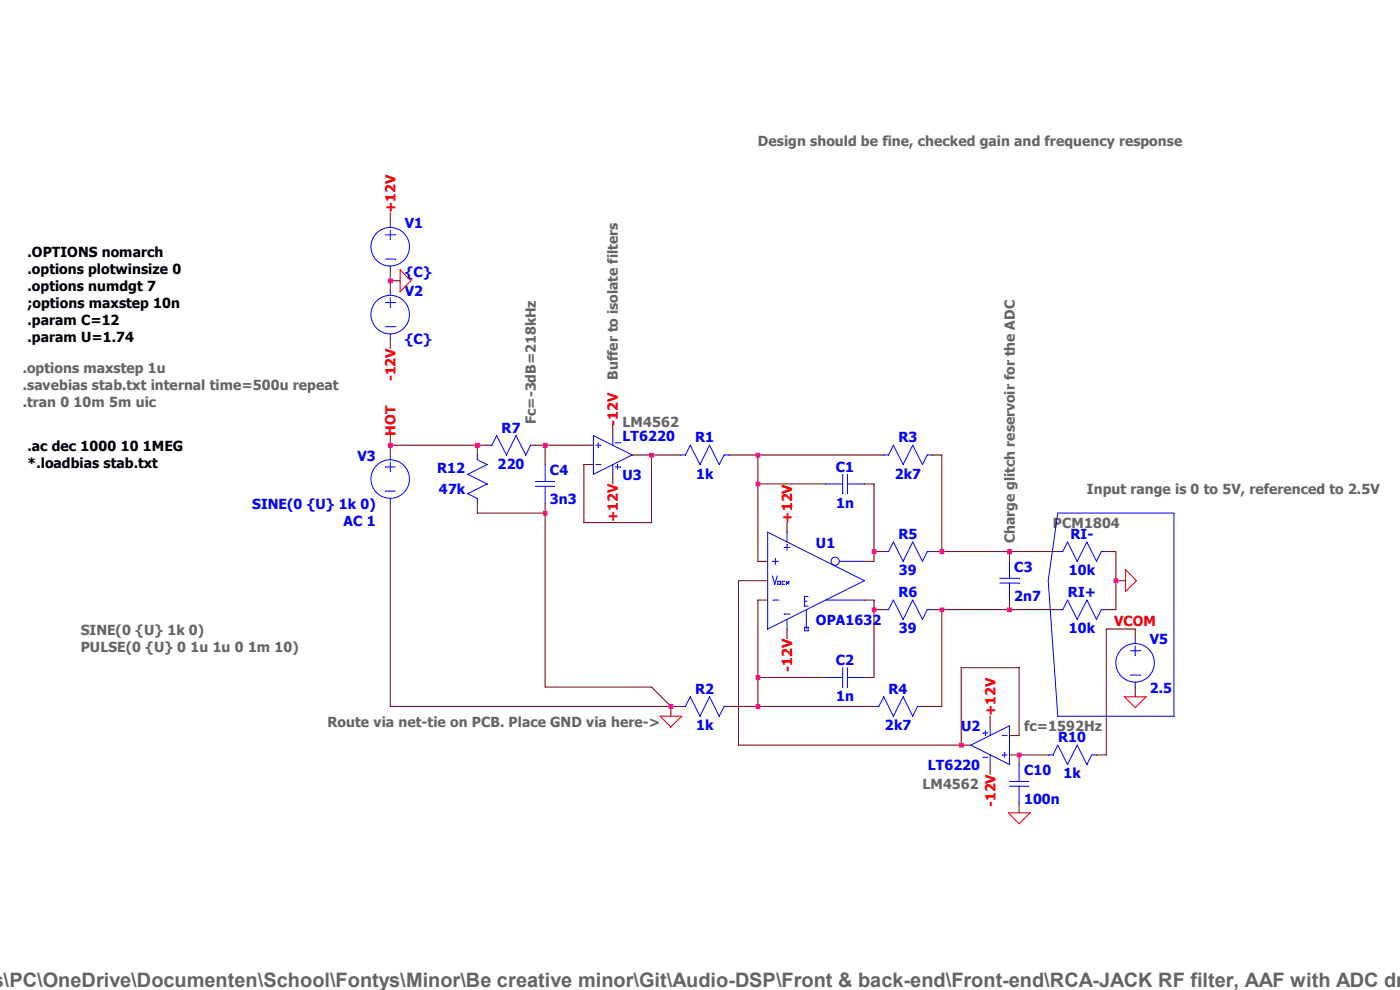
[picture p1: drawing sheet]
<svg xmlns="http://www.w3.org/2000/svg" width="297mm" height="210mm" viewBox="0 0 297 210" stroke-linecap="round" stroke-linejoin="round" font-family="sans-serif">
<path d="M81.8 49.8h2" fill="none" stroke="#00f" stroke-width=".21"/>
<path d="M81.8 54.9h2" fill="none" stroke="#00f" stroke-width=".21"/>
<path d="M82.8 48.8v2" fill="none" stroke="#00f" stroke-width=".21"/>
<path d="M82.8 56.5v1" fill="none" stroke="#00f" stroke-width=".21"/>
<path d="M82.8 47.2v1.1" fill="none" stroke="#00f" stroke-width=".21"/>
<g fill="none" stroke="#00f" stroke-width=".21">
<path d="M81.8 64.2h2"/>
<circle cx="82.8" cy="52.3" r="4.1"/>
</g>
<path d="M81.8 69.3h2" fill="none" stroke="#00f" stroke-width=".21"/>
<path d="M82.8 63.2v2" fill="none" stroke="#00f" stroke-width=".21"/>
<path d="M82.8 70.9v1" fill="none" stroke="#00f" stroke-width=".21"/>
<path d="M82.8 61.6v1.1" fill="none" stroke="#00f" stroke-width=".21"/>
<g fill="none" stroke="#00f" stroke-width=".21">
<path d="M214.2 154l-8.2 4.1"/>
<circle cx="82.8" cy="66.7" r="4.1"/>
</g>
<path d="M206 158.1l8.2 4.1" fill="none" stroke="#00f" stroke-width=".21"/>
<path d="M214.2 154v8.2" fill="none" stroke="#00f" stroke-width=".21"/>
<path d="M212.6 156h1.1" fill="none" stroke="#00f" stroke-width=".21"/>
<path d="M212.6 160.1h1.1" fill="none" stroke="#00f" stroke-width=".21"/>
<path d="M213.1 159.6v1.1" fill="none" stroke="#00f" stroke-width=".21"/>
<path d="M210.1 154v2" fill="none" stroke="#00f" stroke-width=".21"/>
<path d="M210.1 160.1v2.1" fill="none" stroke="#00f" stroke-width=".21"/>
<path d="M208.5 155.5h1" fill="none" stroke="#00f" stroke-width=".21"/>
<path d="M209 155v1" fill="none" stroke="#00f" stroke-width=".21"/>
<path d="M208.5 160.7h1" fill="none" stroke="#00f" stroke-width=".21"/>
<path d="M162.9 112.9v20.5" fill="none" stroke="#00f" stroke-width=".21"/>
<path d="M183.4 123.2l-20.5 10.2" fill="none" stroke="#00f" stroke-width=".21"/>
<path d="M162.9 112.9l20.5 10.3" fill="none" stroke="#00f" stroke-width=".21"/>
<path d="M163.9 119.1h1.2" fill="none" stroke="#00f" stroke-width=".21"/>
<path d="M164 127.3h1.3" fill="none" stroke="#00f" stroke-width=".21"/>
<path d="M164.5 118.4v1.3" fill="none" stroke="#00f" stroke-width=".21"/>
<path d="M175.2 127.3h8.2" fill="none" stroke="#00f" stroke-width=".21"/>
<path d="M178.1 119.1h5.3" fill="none" stroke="#00f" stroke-width=".21"/>
<path d="M167 131.4v2" fill="none" stroke="#00f" stroke-width=".21"/>
<path d="M167 112.9v2.1" fill="none" stroke="#00f" stroke-width=".21"/>
<path d="M166.3 116.1h1.3" fill="none" stroke="#00f" stroke-width=".21"/>
<path d="M167 115.5v1.3" fill="none" stroke="#00f" stroke-width=".21"/>
<path d="M166.3 130.3h1.3" fill="none" stroke="#00f" stroke-width=".21"/>
<path d="M163.9 122.2l.5 1.8" fill="none" stroke="#00f" stroke-width=".21"/>
<path d="M164.9 122.2l-.5 1.8" fill="none" stroke="#00f" stroke-width=".21"/>
<path d="M165 123.3v.7" fill="none" stroke="#00f" stroke-width=".21"/>
<path d="M165 124h.6" fill="none" stroke="#00f" stroke-width=".21"/>
<path d="M165.6 123.3v.7" fill="none" stroke="#00f" stroke-width=".21"/>
<path d="M165 123.3h.6" fill="none" stroke="#00f" stroke-width=".21"/>
<path d="M165.9 123.3h.6" fill="none" stroke="#00f" stroke-width=".21"/>
<path d="M165.9 123.3v.7" fill="none" stroke="#00f" stroke-width=".21"/>
<path d="M165.9 124h.6" fill="none" stroke="#00f" stroke-width=".21"/>
<path d="M166.8 123.3v.7" fill="none" stroke="#00f" stroke-width=".21"/>
<path d="M166.8 123.3l.3 .4" fill="none" stroke="#00f" stroke-width=".21"/>
<path d="M167.3 123.3l-.2 .4" fill="none" stroke="#00f" stroke-width=".21"/>
<path d="M167.3 123.3v.7" fill="none" stroke="#00f" stroke-width=".21"/>
<path d="M171.1 129.3v4.1" fill="none" stroke="#00f" stroke-width=".21"/>
<path d="M170.7 126.5v2.1" fill="none" stroke="#00f" stroke-width=".21"/>
<path d="M170.7 128.6h.7" fill="none" stroke="#00f" stroke-width=".21"/>
<path d="M170.7 126.5h.7" fill="none" stroke="#00f" stroke-width=".21"/>
<path d="M170.7 127.6h.5" fill="none" stroke="#00f" stroke-width=".21"/>
<g fill="none" stroke="#00f" stroke-width=".21">
<path d="M170.7 133.1h.7"/>
<circle cx="177.2" cy="119.1" r=".87"/>
</g>
<path d="M171.4 133.1v.7" fill="none" stroke="#00f" stroke-width=".21"/>
<path d="M170.7 133.8h.7" fill="none" stroke="#00f" stroke-width=".21"/>
<path d="M170.7 133.1v.7" fill="none" stroke="#00f" stroke-width=".21"/>
<path d="M216.2 166.8v3.6" fill="none" stroke="#00f" stroke-width=".21"/>
<path d="M216.2 162.2v3.6" fill="none" stroke="#00f" stroke-width=".21"/>
<path d="M214.2 165.8h4.1" fill="none" stroke="#00f" stroke-width=".21"/>
<path d="M214.2 166.8h4.1" fill="none" stroke="#00f" stroke-width=".21"/>
<path d="M239.8 138h2.1" fill="none" stroke="#00f" stroke-width=".21"/>
<path d="M239.8 143.2h2.1" fill="none" stroke="#00f" stroke-width=".21"/>
<path d="M240.8 137v2.1" fill="none" stroke="#00f" stroke-width=".21"/>
<path d="M240.8 144.7v1.1" fill="none" stroke="#00f" stroke-width=".21"/>
<path d="M240.8 135.5v1" fill="none" stroke="#00f" stroke-width=".21"/>
<g fill="none" stroke="#00f" stroke-width=".21">
<path d="M214.2 123.7v3.6"/>
<circle cx="240.8" cy="140.6" r="4.1"/>
</g>
<path d="M214.2 119.1v3.6" fill="none" stroke="#00f" stroke-width=".21"/>
<path d="M212.1 122.7h4.1" fill="none" stroke="#00f" stroke-width=".21"/>
<path d="M212.1 123.7h4.1" fill="none" stroke="#00f" stroke-width=".21"/>
<path d="M175.2 102.7h3.6" fill="none" stroke="#00f" stroke-width=".21"/>
<path d="M179.8 102.7h3.6" fill="none" stroke="#00f" stroke-width=".21"/>
<path d="M179.8 100.6v4.1" fill="none" stroke="#00f" stroke-width=".21"/>
<path d="M178.8 100.6v4.1" fill="none" stroke="#00f" stroke-width=".21"/>
<path d="M175.2 143.7h3.6" fill="none" stroke="#00f" stroke-width=".21"/>
<path d="M179.8 143.7h3.6" fill="none" stroke="#00f" stroke-width=".21"/>
<path d="M179.8 141.6v4.2" fill="none" stroke="#00f" stroke-width=".21"/>
<path d="M178.8 141.6v4.2" fill="none" stroke="#00f" stroke-width=".21"/>
<path d="M81.8 99.1h2" fill="none" stroke="#00f" stroke-width=".21"/>
<path d="M81.8 104.2h2" fill="none" stroke="#00f" stroke-width=".21"/>
<path d="M82.8 98v2.1" fill="none" stroke="#00f" stroke-width=".21"/>
<path d="M82.8 105.7v1.1" fill="none" stroke="#00f" stroke-width=".21"/>
<path d="M82.8 96.5v1" fill="none" stroke="#00f" stroke-width=".21"/>
<g fill="none" stroke="#00f" stroke-width=".21">
<path d="M115.7 103.2v3.6"/>
<circle cx="82.8" cy="101.6" r="4.1"/>
</g>
<path d="M115.7 98.6v3.6" fill="none" stroke="#00f" stroke-width=".21"/>
<path d="M113.6 102.2h4.1" fill="none" stroke="#00f" stroke-width=".21"/>
<path d="M113.6 103.2h4.1" fill="none" stroke="#00f" stroke-width=".21"/>
<path d="M134.1 96.5l-8.2 4.1" fill="none" stroke="#00f" stroke-width=".21"/>
<path d="M125.9 92.4l8.2 4.1" fill="none" stroke="#00f" stroke-width=".21"/>
<path d="M125.9 92.4v8.2" fill="none" stroke="#00f" stroke-width=".21"/>
<path d="M126.4 98.6h1.1" fill="none" stroke="#00f" stroke-width=".21"/>
<path d="M126.4 94.4h1.1" fill="none" stroke="#00f" stroke-width=".21"/>
<path d="M126.9 93.9v1.1" fill="none" stroke="#00f" stroke-width=".21"/>
<path d="M130 98.6v2" fill="none" stroke="#00f" stroke-width=".21"/>
<path d="M130 92.4v2" fill="none" stroke="#00f" stroke-width=".21"/>
<path d="M130.5 99.1h1.1" fill="none" stroke="#00f" stroke-width=".21"/>
<path d="M131 98.6v1" fill="none" stroke="#00f" stroke-width=".21"/>
<path d="M130.5 93.9h1.1" fill="none" stroke="#00f" stroke-width=".21"/>
<path d="M187.5 96.5h1" fill="none" stroke="#00f" stroke-width=".21"/>
<path d="M189.5 94.4l-1 2.1" fill="none" stroke="#00f" stroke-width=".21"/>
<path d="M189.5 94.4l2.1 4.2" fill="none" stroke="#00f" stroke-width=".21"/>
<path d="M193.6 94.4l-2 4.2" fill="none" stroke="#00f" stroke-width=".21"/>
<path d="M193.6 94.4l2.1 4.2" fill="none" stroke="#00f" stroke-width=".21"/>
<path d="M196.7 96.5h1" fill="none" stroke="#00f" stroke-width=".21"/>
<path d="M196.7 96.5l-1 2.1" fill="none" stroke="#00f" stroke-width=".21"/>
<path d="M144.4 96.5h1" fill="none" stroke="#00f" stroke-width=".21"/>
<path d="M146.4 94.4l-1 2.1" fill="none" stroke="#00f" stroke-width=".21"/>
<path d="M146.4 94.4l2.1 4.2" fill="none" stroke="#00f" stroke-width=".21"/>
<path d="M150.5 94.4l-2 4.2" fill="none" stroke="#00f" stroke-width=".21"/>
<path d="M150.5 94.4l2.1 4.2" fill="none" stroke="#00f" stroke-width=".21"/>
<path d="M153.6 96.5h1" fill="none" stroke="#00f" stroke-width=".21"/>
<path d="M153.6 96.5l-1 2.1" fill="none" stroke="#00f" stroke-width=".21"/>
<path d="M144.4 149.9h1" fill="none" stroke="#00f" stroke-width=".21"/>
<path d="M146.4 147.8l-1 2.1" fill="none" stroke="#00f" stroke-width=".21"/>
<path d="M146.4 147.8l2.1 4.1" fill="none" stroke="#00f" stroke-width=".21"/>
<path d="M150.5 147.8l-2 4.1" fill="none" stroke="#00f" stroke-width=".21"/>
<path d="M150.5 147.8l2.1 4.1" fill="none" stroke="#00f" stroke-width=".21"/>
<path d="M153.6 149.9h1" fill="none" stroke="#00f" stroke-width=".21"/>
<path d="M153.6 149.9l-1 2" fill="none" stroke="#00f" stroke-width=".21"/>
<path d="M187.5 117h1" fill="none" stroke="#00f" stroke-width=".21"/>
<path d="M189.5 115l-1 2" fill="none" stroke="#00f" stroke-width=".21"/>
<path d="M189.5 115l2.1 4.1" fill="none" stroke="#00f" stroke-width=".21"/>
<path d="M193.6 115l-2 4.1" fill="none" stroke="#00f" stroke-width=".21"/>
<path d="M193.6 115l2.1 4.1" fill="none" stroke="#00f" stroke-width=".21"/>
<path d="M196.7 117h1" fill="none" stroke="#00f" stroke-width=".21"/>
<path d="M196.7 117l-1 2.1" fill="none" stroke="#00f" stroke-width=".21"/>
<path d="M187.5 129.3h1" fill="none" stroke="#00f" stroke-width=".21"/>
<path d="M189.5 127.3l-1 2" fill="none" stroke="#00f" stroke-width=".21"/>
<path d="M189.5 127.3l2.1 4.1" fill="none" stroke="#00f" stroke-width=".21"/>
<path d="M193.6 127.3l-2 4.1" fill="none" stroke="#00f" stroke-width=".21"/>
<path d="M193.6 127.3l2.1 4.1" fill="none" stroke="#00f" stroke-width=".21"/>
<path d="M196.7 129.3h1" fill="none" stroke="#00f" stroke-width=".21"/>
<path d="M196.7 129.3l-1 2.1" fill="none" stroke="#00f" stroke-width=".21"/>
<path d="M185.4 149.9h1" fill="none" stroke="#00f" stroke-width=".21"/>
<path d="M187.5 147.8l-1.1 2.1" fill="none" stroke="#00f" stroke-width=".21"/>
<path d="M187.5 147.8l2 4.1" fill="none" stroke="#00f" stroke-width=".21"/>
<path d="M191.6 147.8l-2.1 4.1" fill="none" stroke="#00f" stroke-width=".21"/>
<path d="M191.6 147.8l2 4.1" fill="none" stroke="#00f" stroke-width=".21"/>
<path d="M194.6 149.9h1.1" fill="none" stroke="#00f" stroke-width=".21"/>
<path d="M194.6 149.9l-1 2" fill="none" stroke="#00f" stroke-width=".21"/>
<path d="M222.4 160.1h1" fill="none" stroke="#00f" stroke-width=".21"/>
<path d="M224.4 158.1l-1 2" fill="none" stroke="#00f" stroke-width=".21"/>
<path d="M224.4 158.1l2.1 4.1" fill="none" stroke="#00f" stroke-width=".21"/>
<path d="M228.5 158.1l-2 4.1" fill="none" stroke="#00f" stroke-width=".21"/>
<path d="M228.5 158.1l2.1 4.1" fill="none" stroke="#00f" stroke-width=".21"/>
<path d="M231.6 160.1h1" fill="none" stroke="#00f" stroke-width=".21"/>
<path d="M231.6 160.1l-1 2.1" fill="none" stroke="#00f" stroke-width=".21"/>
<path d="M224.4 117h1.1" fill="none" stroke="#00f" stroke-width=".21"/>
<path d="M226.5 115l-1 2" fill="none" stroke="#00f" stroke-width=".21"/>
<path d="M226.5 115l2 4.1" fill="none" stroke="#00f" stroke-width=".21"/>
<path d="M230.6 115l-2.1 4.1" fill="none" stroke="#00f" stroke-width=".21"/>
<path d="M230.6 115l2 4.1" fill="none" stroke="#00f" stroke-width=".21"/>
<path d="M233.6 117h1.1" fill="none" stroke="#00f" stroke-width=".21"/>
<path d="M233.6 117l-1 2.1" fill="none" stroke="#00f" stroke-width=".21"/>
<path d="M224.4 129.3h1.1" fill="none" stroke="#00f" stroke-width=".21"/>
<path d="M226.5 127.3l-1 2" fill="none" stroke="#00f" stroke-width=".21"/>
<path d="M226.5 127.3l2 4.1" fill="none" stroke="#00f" stroke-width=".21"/>
<path d="M230.6 127.3l-2.1 4.1" fill="none" stroke="#00f" stroke-width=".21"/>
<path d="M230.6 127.3l2 4.1" fill="none" stroke="#00f" stroke-width=".21"/>
<path d="M233.6 129.3h1.1" fill="none" stroke="#00f" stroke-width=".21"/>
<path d="M233.6 129.3l-1 2.1" fill="none" stroke="#00f" stroke-width=".21"/>
<path d="M103.3 94.4h1.1" fill="none" stroke="#00f" stroke-width=".21"/>
<path d="M105.4 92.4l-1 2" fill="none" stroke="#00f" stroke-width=".21"/>
<path d="M105.4 92.4l2 4.1" fill="none" stroke="#00f" stroke-width=".21"/>
<path d="M109.5 92.4l-2.1 4.1" fill="none" stroke="#00f" stroke-width=".21"/>
<path d="M109.5 92.4l2 4.1" fill="none" stroke="#00f" stroke-width=".21"/>
<path d="M112.6 94.4h1" fill="none" stroke="#00f" stroke-width=".21"/>
<path d="M112.6 94.4l-1.1 2.1" fill="none" stroke="#00f" stroke-width=".21"/>
<path d="M101.3 96.5v1" fill="none" stroke="#00f" stroke-width=".21"/>
<path d="M101.3 97.5l2 1.1" fill="none" stroke="#00f" stroke-width=".21"/>
<path d="M103.3 98.6l-4.1 2" fill="none" stroke="#00f" stroke-width=".21"/>
<path d="M99.2 100.6l4.1 2.1" fill="none" stroke="#00f" stroke-width=".21"/>
<path d="M103.3 102.7l-4.1 2" fill="none" stroke="#00f" stroke-width=".21"/>
<path d="M101.3 105.7v1.1" fill="none" stroke="#00f" stroke-width=".21"/>
<path d="M99.2 104.7l2.1 1" fill="none" stroke="#00f" stroke-width=".21"/>
<path d="M84.9 57.2v4.7" fill="none" stroke="#f00" stroke-width=".21"/>
<path d="M87.2 59.6l-2.3 2.3" fill="none" stroke="#f00" stroke-width=".21"/>
<path d="M84.9 57.2l2.3 2.4" fill="none" stroke="#f00" stroke-width=".21"/>
<path d="M213.9 172.4h4.6" fill="none" stroke="#f00" stroke-width=".21"/>
<path d="M218.5 172.4l-2.3 2.4" fill="none" stroke="#f00" stroke-width=".21"/>
<path d="M213.9 172.4l2.3 2.4" fill="none" stroke="#f00" stroke-width=".21"/>
<path d="M238.5 147.8h4.7" fill="none" stroke="#f00" stroke-width=".21"/>
<path d="M243.2 147.8l-2.4 2.3" fill="none" stroke="#f00" stroke-width=".21"/>
<path d="M238.5 147.8l2.3 2.3" fill="none" stroke="#f00" stroke-width=".21"/>
<path d="M238.8 120.9v4.6" fill="none" stroke="#f00" stroke-width=".21"/>
<path d="M241.1 123.2l-2.3 2.3" fill="none" stroke="#f00" stroke-width=".21"/>
<path d="M238.8 120.9l2.3 2.3" fill="none" stroke="#f00" stroke-width=".21"/>
<path d="M140 151.9h4.7" fill="none" stroke="#f00" stroke-width=".21"/>
<path d="M144.7 151.9l-2.4 2.3" fill="none" stroke="#f00" stroke-width=".21"/>
<path d="M140 151.9l2.3 2.3" fill="none" stroke="#f00" stroke-width=".21"/>
<path d="M82.8 45.2v2" fill="none" stroke="#640000" stroke-width=".21"/>
<path d="M82.8 57.5v2.1" fill="none" stroke="#640000" stroke-width=".21"/>
<path d="M82.8 59.6h2.1" fill="none" stroke="#640000" stroke-width=".21"/>
<path d="M82.8 59.6v2" fill="none" stroke="#640000" stroke-width=".21"/>
<path d="M82.8 71.9v2" fill="none" stroke="#640000" stroke-width=".21"/>
<path d="M130 90.3v2.1" fill="none" stroke="#640000" stroke-width=".21"/>
<path d="M82.8 92.4v2" fill="none" stroke="#640000" stroke-width=".21"/>
<path d="M82.8 94.4h18.5" fill="none" stroke="#640000" stroke-width=".21"/>
<path d="M101.3 94.4h2" fill="none" stroke="#640000" stroke-width=".21"/>
<path d="M113.6 94.4h2.1" fill="none" stroke="#640000" stroke-width=".21"/>
<path d="M115.7 94.4h10.2" fill="none" stroke="#640000" stroke-width=".21"/>
<path d="M82.8 94.4v2.1" fill="none" stroke="#640000" stroke-width=".21"/>
<path d="M101.3 94.4v2.1" fill="none" stroke="#640000" stroke-width=".21"/>
<path d="M134.1 96.5h4.1" fill="none" stroke="#640000" stroke-width=".21"/>
<path d="M138.2 96.5h6.2" fill="none" stroke="#640000" stroke-width=".21"/>
<path d="M154.6 96.5h6.2" fill="none" stroke="#640000" stroke-width=".21"/>
<path d="M160.8 96.5h26.7" fill="none" stroke="#640000" stroke-width=".21"/>
<path d="M197.7 96.5h2.1" fill="none" stroke="#640000" stroke-width=".21"/>
<path d="M115.7 94.4v4.2" fill="none" stroke="#640000" stroke-width=".21"/>
<path d="M123.9 98.6h2" fill="none" stroke="#640000" stroke-width=".21"/>
<path d="M130 100.6v2.1" fill="none" stroke="#640000" stroke-width=".21"/>
<path d="M160.8 96.5v6.2" fill="none" stroke="#640000" stroke-width=".21"/>
<path d="M160.8 102.7h14.4" fill="none" stroke="#640000" stroke-width=".21"/>
<path d="M183.4 102.7h2" fill="none" stroke="#640000" stroke-width=".21"/>
<path d="M101.3 106.8v2" fill="none" stroke="#640000" stroke-width=".21"/>
<path d="M115.7 106.8v2" fill="none" stroke="#640000" stroke-width=".21"/>
<path d="M101.3 108.8h14.4" fill="none" stroke="#640000" stroke-width=".21"/>
<path d="M123.9 98.6v12.3" fill="none" stroke="#640000" stroke-width=".21"/>
<path d="M138.2 96.5v14.4" fill="none" stroke="#640000" stroke-width=".21"/>
<path d="M123.9 110.9h14.3" fill="none" stroke="#640000" stroke-width=".21"/>
<path d="M167 110.9v2" fill="none" stroke="#640000" stroke-width=".21"/>
<path d="M185.4 102.7v14.3" fill="none" stroke="#640000" stroke-width=".21"/>
<path d="M185.4 117h2.1" fill="none" stroke="#640000" stroke-width=".21"/>
<path d="M199.8 96.5v20.5" fill="none" stroke="#640000" stroke-width=".21"/>
<path d="M197.7 117h2.1" fill="none" stroke="#640000" stroke-width=".21"/>
<path d="M199.8 117h14.4" fill="none" stroke="#640000" stroke-width=".21"/>
<path d="M214.2 117h10.2" fill="none" stroke="#640000" stroke-width=".21"/>
<path d="M234.7 117h2" fill="none" stroke="#640000" stroke-width=".21"/>
<path d="M160.8 102.7v16.4" fill="none" stroke="#640000" stroke-width=".21"/>
<path d="M160.8 119.1h2.1" fill="none" stroke="#640000" stroke-width=".21"/>
<path d="M185.4 117v2.1" fill="none" stroke="#640000" stroke-width=".21"/>
<path d="M183.4 119.1h2" fill="none" stroke="#640000" stroke-width=".21"/>
<path d="M214.2 117v2.1" fill="none" stroke="#640000" stroke-width=".21"/>
<path d="M156.7 123.2h6.2" fill="none" stroke="#640000" stroke-width=".21"/>
<path d="M236.7 117v6.2" fill="none" stroke="#640000" stroke-width=".21"/>
<path d="M236.7 123.2h2.1" fill="none" stroke="#640000" stroke-width=".21"/>
<path d="M160.8 127.3h2.1" fill="none" stroke="#640000" stroke-width=".21"/>
<path d="M183.4 127.3h2" fill="none" stroke="#640000" stroke-width=".21"/>
<path d="M185.4 127.3v2" fill="none" stroke="#640000" stroke-width=".21"/>
<path d="M185.4 129.3h2.1" fill="none" stroke="#640000" stroke-width=".21"/>
<path d="M197.7 129.3h2.1" fill="none" stroke="#640000" stroke-width=".21"/>
<path d="M214.2 127.3v2" fill="none" stroke="#640000" stroke-width=".21"/>
<path d="M199.8 129.3h14.4" fill="none" stroke="#640000" stroke-width=".21"/>
<path d="M214.2 129.3h10.2" fill="none" stroke="#640000" stroke-width=".21"/>
<path d="M236.7 123.2v6.1" fill="none" stroke="#640000" stroke-width=".21"/>
<path d="M234.7 129.3h2" fill="none" stroke="#640000" stroke-width=".21"/>
<path d="M234.7 133.4h6.1" fill="none" stroke="#640000" stroke-width=".21"/>
<path d="M167 133.4v2.1" fill="none" stroke="#640000" stroke-width=".21"/>
<path d="M240.8 133.4v2.1" fill="none" stroke="#640000" stroke-width=".21"/>
<path d="M203.9 141.6h12.3" fill="none" stroke="#640000" stroke-width=".21"/>
<path d="M160.8 127.3v16.4" fill="none" stroke="#640000" stroke-width=".21"/>
<path d="M160.8 143.7h14.4" fill="none" stroke="#640000" stroke-width=".21"/>
<path d="M185.4 129.3v14.4" fill="none" stroke="#640000" stroke-width=".21"/>
<path d="M183.4 143.7h2" fill="none" stroke="#640000" stroke-width=".21"/>
<path d="M115.7 108.8v37" fill="none" stroke="#640000" stroke-width=".21"/>
<path d="M115.7 145.8h22.5" fill="none" stroke="#640000" stroke-width=".21"/>
<path d="M240.8 145.8v2" fill="none" stroke="#640000" stroke-width=".21"/>
<path d="M82.8 106.8v43.1" fill="none" stroke="#640000" stroke-width=".21"/>
<path d="M138.2 145.8l4.1 4.1" fill="none" stroke="#640000" stroke-width=".21"/>
<path d="M82.8 149.9h59.5" fill="none" stroke="#640000" stroke-width=".21"/>
<path d="M142.3 149.9h2.1" fill="none" stroke="#640000" stroke-width=".21"/>
<path d="M160.8 143.7v6.2" fill="none" stroke="#640000" stroke-width=".21"/>
<path d="M154.6 149.9h6.2" fill="none" stroke="#640000" stroke-width=".21"/>
<path d="M160.8 149.9h24.6" fill="none" stroke="#640000" stroke-width=".21"/>
<path d="M199.8 129.3v20.6" fill="none" stroke="#640000" stroke-width=".21"/>
<path d="M195.7 149.9h4.1" fill="none" stroke="#640000" stroke-width=".21"/>
<path d="M142.3 149.9v2" fill="none" stroke="#640000" stroke-width=".21"/>
<path d="M210.1 151.9v2.1" fill="none" stroke="#640000" stroke-width=".21"/>
<path d="M216.2 141.6v14.4" fill="none" stroke="#640000" stroke-width=".21"/>
<path d="M214.2 156h2" fill="none" stroke="#640000" stroke-width=".21"/>
<path d="M156.7 123.2v34.9" fill="none" stroke="#640000" stroke-width=".21"/>
<path d="M203.9 141.6v16.5" fill="none" stroke="#640000" stroke-width=".21"/>
<path d="M156.7 158.1h47.2" fill="none" stroke="#640000" stroke-width=".21"/>
<path d="M203.9 158.1h2.1" fill="none" stroke="#640000" stroke-width=".21"/>
<path d="M214.2 160.1h2" fill="none" stroke="#640000" stroke-width=".21"/>
<path d="M216.2 160.1h6.2" fill="none" stroke="#640000" stroke-width=".21"/>
<path d="M234.7 133.4v26.7" fill="none" stroke="#640000" stroke-width=".21"/>
<path d="M232.6 160.1h2.1" fill="none" stroke="#640000" stroke-width=".21"/>
<path d="M216.2 160.1v2.1" fill="none" stroke="#640000" stroke-width=".21"/>
<path d="M210.1 162.2v2.1" fill="none" stroke="#640000" stroke-width=".21"/>
<path d="M216.2 170.4v2" fill="none" stroke="#640000" stroke-width=".21"/>
<path d="M82.3 59.1h1.1v1h-1.1zM82.3 93.9h1.1v1.1h-1.1zM100.8 93.9h1v1.1h-1zM115.1 93.9h1.1v1.1h-1.1zM115.1 108.3h1.1v1.1h-1.1zM137.7 96h1.1v1.1h-1.1zM141.8 149.4h1.1v1h-1.1zM160.3 96h1v1.1h-1zM160.3 102.2h1v1h-1zM160.3 143.2h1v1.1h-1zM160.3 149.4h1v1h-1zM184.9 116.5h1.1v1.1h-1.1zM184.9 128.8h1.1v1.1h-1.1zM199.3 116.5h1.1v1.1h-1.1zM199.3 128.8h1.1v1.1h-1.1zM203.4 157.6h1.1v1h-1.1zM213.7 116.5h1v1.1h-1zM213.7 128.8h1v1.1h-1zM215.7 159.6h1v1.1h-1zM236.2 122.7h1.1v1h-1.1z" fill-rule="evenodd" fill="#f0f"/>
<path d="M224.4 108.8l-2 14.4" fill="none" stroke="#0000c8" stroke-width=".21"/>
<path d="M224.4 108.8h24.6" fill="none" stroke="#0000c8" stroke-width=".21"/>
<path d="M249 108.8v43.1" fill="none" stroke="#0000c8" stroke-width=".21"/>
<path d="M224.4 151.9h24.6" fill="none" stroke="#0000c8" stroke-width=".21"/>
<path d="M222.4 123.2l2 28.7" fill="none" stroke="#0000c8" stroke-width=".21"/>
<path d="M222.4 123.2h.1" fill="none" stroke="#0000c8" stroke-width=".21"/>
<text font-size="4.2" fill="#646464" x=".8" y="209.3">\PC\OneDrive\Documenten\School\Fontys\Minor\Be creative minor\Git\Audio-DSP\Front &amp; back-end\Front-end\RCA-JACK RF filter, AAF with ADC dri</text>
<g font-size="2.9" fill="#646464">
<text x="160.8" y="31">Design should be fine, checked gain and frequency response</text>
<text x="4.8" y="79.2">.options maxstep 1u</text>
<text x="4.8" y="82.8">.savebias stab.txt internal time=500u repeat</text>
<text x="131.1" y="80.6" transform="rotate(-90 131.1 80.6)">Buffer to isolate filters</text>
<text x="4.8" y="86.4">.tran 0 10m 5m uic</text>
<text x="113.7" y="90" transform="rotate(-90 113.7 90)">Fc=-3dB=218kHz</text>
<text x="132.1" y="90.5">LM4562</text>
<text x="230.6" y="104.9">Input range is 0 to 5V, referenced to 2.5V</text>
<text x="223.4" y="112.1">PCM1804</text>
<text x="215.3" y="115.3" transform="rotate(-90 215.3 115.3)">Charge glitch reservoir for the ADC</text>
<text x="17.1" y="134.6">SINE(0 {U} 1k 0)</text>
<text x="17.1" y="138.2">PULSE(0 {U} 0 1u 1u 0 1m 10)</text>
<text x="69.5" y="154.1">Route via net-tie on PCB. Place GND via here-&gt;</text>
<text x="217.3" y="155.2">fc=1592Hz</text>
<text x="195.7" y="167.5">LM4562</text>
</g>
<g font-size="2.9" fill="#f00">
<text x="83.9" y="45.2" transform="rotate(-90 83.9 45.2)">+12V</text>
<text x="83.9" y="80.9" transform="rotate(-90 83.9 80.9)">-12V</text>
<text x="83.9" y="92.4" transform="rotate(-90 83.9 92.4)">HOT</text>
<text x="131.1" y="90.3" transform="rotate(-90 131.1 90.3)">-12V</text>
<text x="131.1" y="110.8" transform="rotate(-90 131.1 110.8)">+12V</text>
<text x="168.1" y="110.9" transform="rotate(-90 168.1 110.9)">+12V</text>
<text x="236.3" y="132.8">VCOM</text>
<text x="168.1" y="142.5" transform="rotate(-90 168.1 142.5)">-12V</text>
<text x="211.2" y="151.9" transform="rotate(-90 211.2 151.9)">+12V</text>
<text x="211.2" y="171.2" transform="rotate(-90 211.2 171.2)">-12V</text>
</g>
<g font-size="2.9" fill="#00f">
<text x="85.9" y="48.4">V1</text>
<text x="85.9" y="58.7">{C}</text>
<text x="85.9" y="62.8">V2</text>
<text x="85.9" y="73.1">{C}</text>
<text x="106.4" y="91.8">R7</text>
<text x="132.1" y="93.6">LT6220</text>
<text x="147.5" y="93.9">R1</text>
<text x="190.6" y="93.9">R3</text>
<text x="75.8" y="97.7">V3</text>
<text x="92.8" y="100.2">R12</text>
<text x="105.6" y="99.5">220</text>
<text x="116.7" y="100.8">C4</text>
<text x="132.1" y="101.8">U3</text>
<text x="147.7" y="101.5">1k</text>
<text x="177.3" y="100">C1</text>
<text x="189.8" y="101.5">2k7</text>
<text x="53.5" y="107.9">SINE(0 {U} 1k 0)</text>
<text x="93.1" y="104.9">47k</text>
<text x="116.7" y="106.9">3n3</text>
<text x="177.4" y="107.7">1n</text>
<text x="72.9" y="111.5">AC 1</text>
<text x="173.1" y="116.2">U1</text>
<text x="190.6" y="114.4">R5</text>
<text x="227.1" y="114.4">RI-</text>
<text x="190.7" y="122">39</text>
<text x="215.2" y="121.3">C3</text>
<text x="226.8" y="122">10k</text>
<text x="190.6" y="126.7">R6</text>
<text x="215.2" y="127.5">2n7</text>
<text x="226.6" y="126.7">RI+</text>
<text x="173.1" y="132.6">OPA1632</text>
<text x="190.7" y="134.4">39</text>
<text x="226.8" y="134.4">10k</text>
<text x="243.9" y="136.7">V5</text>
<text x="177.3" y="141.1">C2</text>
<text x="147.5" y="147.2">R2</text>
<text x="177.4" y="148.7">1n</text>
<text x="188.5" y="147.2">R4</text>
<text x="243.9" y="146.9">2.5</text>
<text x="147.7" y="154.9">1k</text>
<text x="187.7" y="154.9">2k7</text>
<text x="203.9" y="155.2">U2</text>
<text x="224.5" y="157.5">R10</text>
<text x="196.8" y="163.4">LT6220</text>
<text x="217.3" y="164.4">C10</text>
<text x="225.6" y="165.1">1k</text>
<text x="217.3" y="170.6">100n</text>
</g>
<g font-size="2.9">
<text x="5.8" y="54.6">.OPTIONS nomarch</text>
<text x="5.8" y="58.2">.options plotwinsize 0</text>
<text x="5.8" y="61.8">.options numdgt 7</text>
<text x="5.8" y="65.4">;options maxstep 10n</text>
<text x="5.8" y="69">.param C=12</text>
<text x="5.8" y="72.6">.param U=1.74</text>
<text x="5.8" y="95.6">.ac dec 1000 10 1MEG</text>
<text x="5.8" y="99.2">*.loadbias stab.txt</text>
</g>
</svg>
